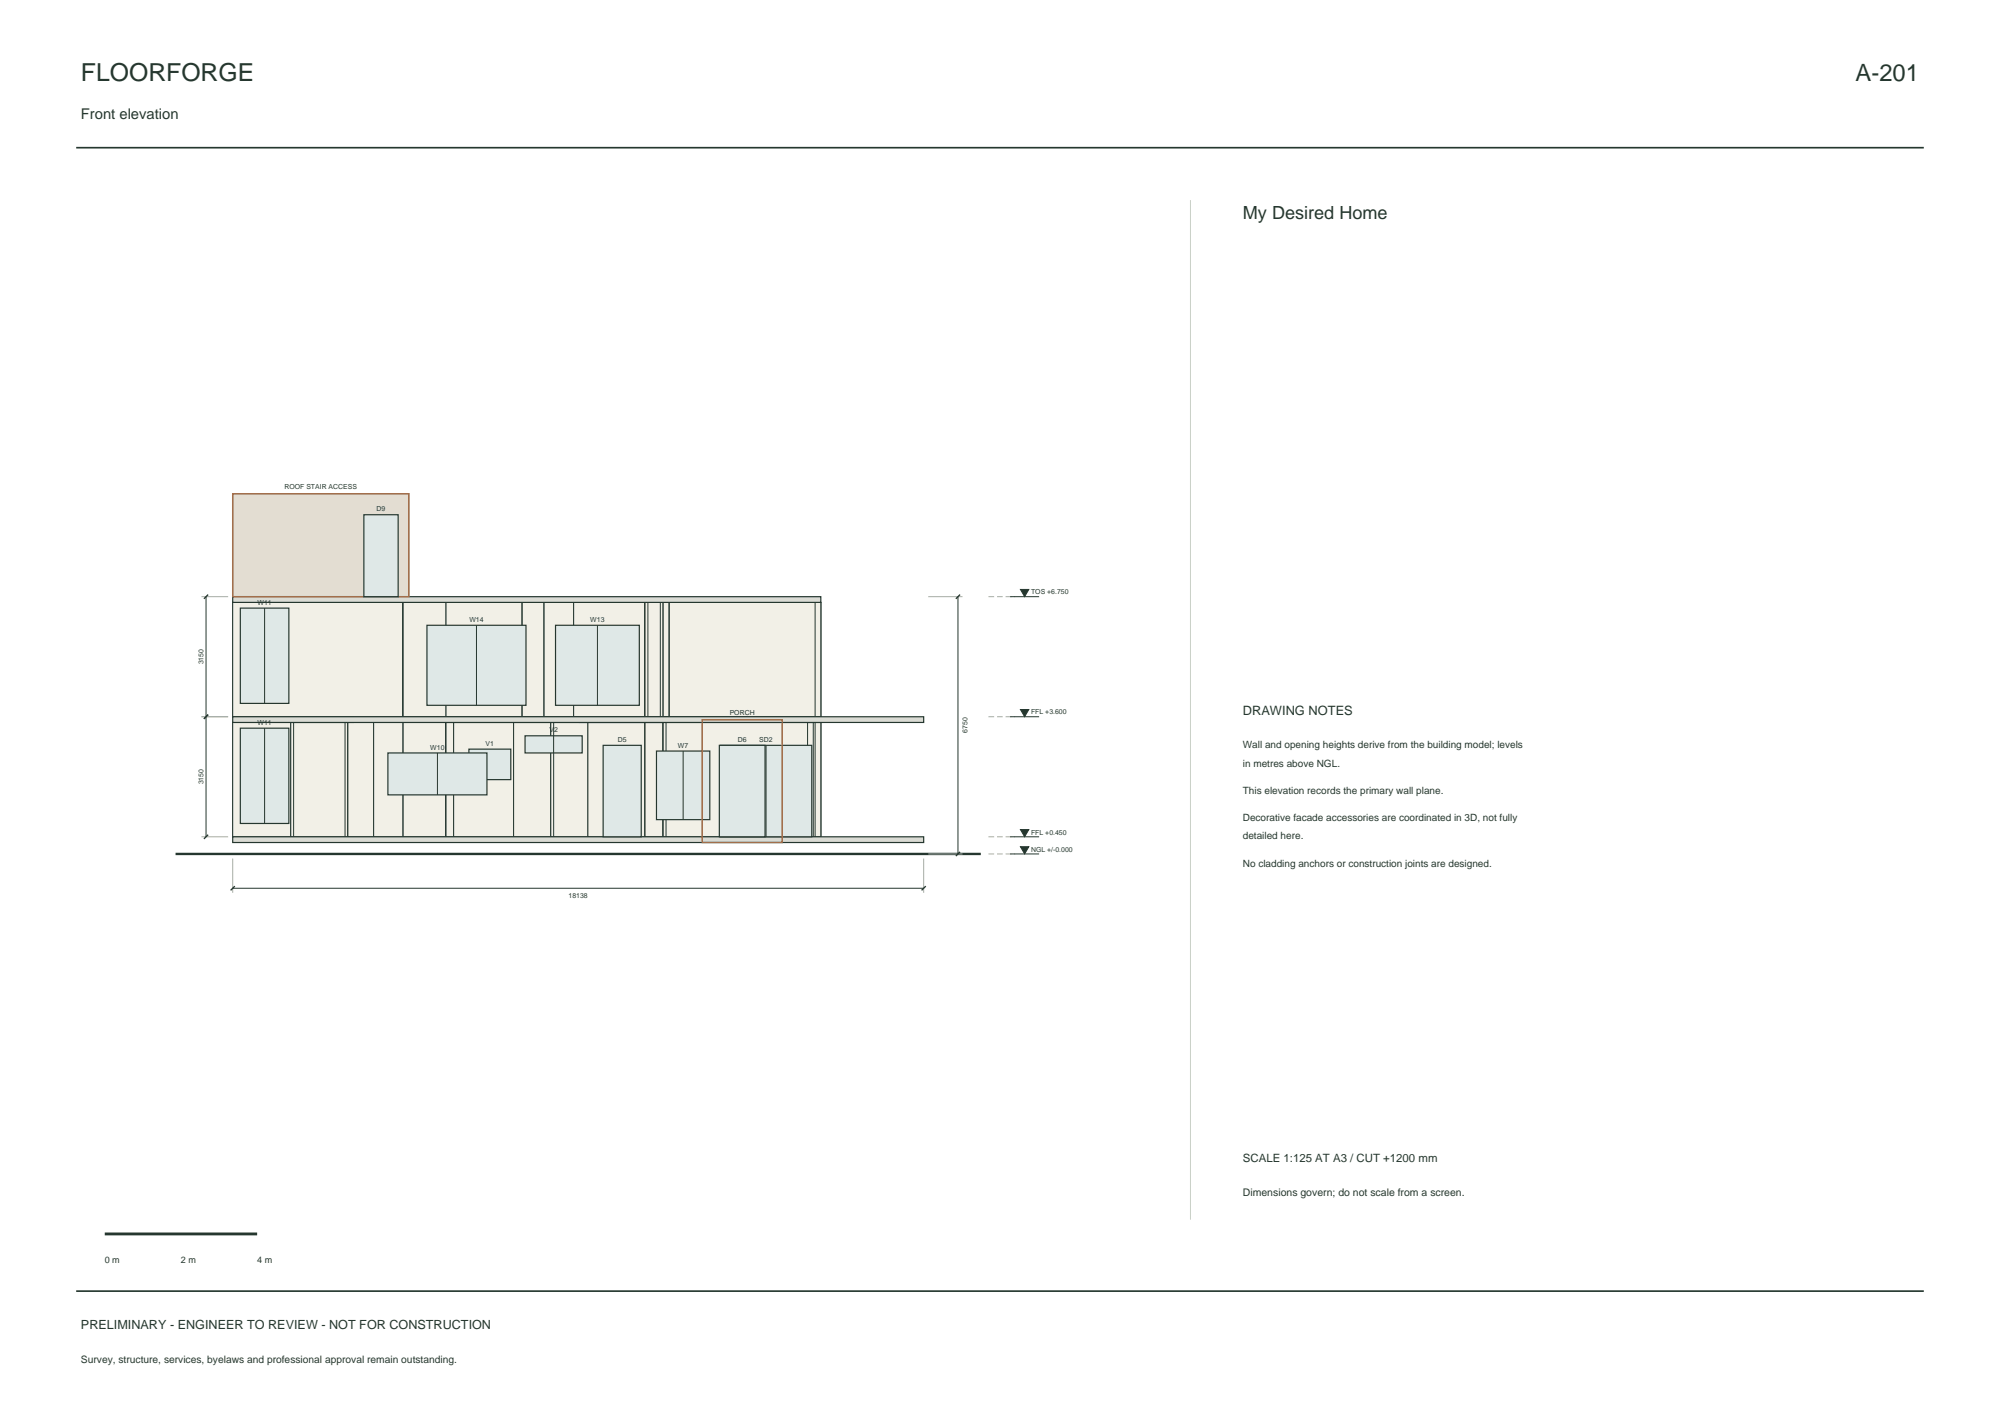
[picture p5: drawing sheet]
<svg xmlns="http://www.w3.org/2000/svg" width="420mm" height="297mm" viewBox="0 0 420 297" stroke-linecap="round" stroke-linejoin="round" font-family="sans-serif">
<path d="M16 31h388M16 271h388" fill="none" stroke="#25372f" stroke-width=".35"/>
<g fill="#f2f0e7" stroke="#25372f" stroke-width=".21">
<path d="M48.9 151.6h1.2v24h-1.2z" fill-rule="evenodd"/>
<path d="M48.9 151.6h14v24h-14z" fill-rule="evenodd"/>
<path d="M61.7 151.6h12v24h-12z" fill-rule="evenodd"/>
<path d="M72.5 151.6h1.8v24h-1.8z" fill-rule="evenodd"/>
<path d="M48.9 151.6h1.2v24h-1.2z" fill-rule="evenodd"/>
<path d="M48.9 151.6h37v24h-37z" fill-rule="evenodd"/>
<path d="M48.9 151.6h30.2v24h-30.2z" fill-rule="evenodd"/>
<path d="M77.9 151.6h1.8v24h-1.8z" fill-rule="evenodd"/>
<path d="M61.1 151.6h1.2v24h-1.2z" fill-rule="evenodd"/>
<path d="M61.1 151.6h13.2v24h-13.2z" fill-rule="evenodd"/>
<path d="M61.1 151.6h1.8v24h-1.8z" fill-rule="evenodd"/>
<path d="M61.7 151.6h12v24h-12z" fill-rule="evenodd"/>
<path d="M72.5 151.6h1.8v24h-1.8z" fill-rule="evenodd"/>
<path d="M73.1 151.6h1.2v24h-1.2z" fill-rule="evenodd"/>
<path d="M73.1 151.6h36v24h-36z" fill-rule="evenodd"/>
<path d="M73.1 151.6h1.2v24h-1.2z" fill-rule="evenodd"/>
<path d="M73.1 151.6h1.2v24h-1.2z" fill-rule="evenodd"/>
<path d="M73.1 151.6h1.2v24h-1.2z" fill-rule="evenodd"/>
<path d="M73.1 151.6h12.8v24h-12.8z" fill-rule="evenodd"/>
<path d="M78.5 151.6h1.2v24h-1.2z" fill-rule="evenodd"/>
<path d="M78.5 151.6h16.4v24h-16.4z" fill-rule="evenodd"/>
<path d="M78.5 151.6h1.2v24h-1.2z" fill-rule="evenodd"/>
<path d="M78.5 151.6h1.2v24h-1.2z" fill-rule="evenodd"/>
<path d="M78.5 151.6h18v24h-18z" fill-rule="evenodd"/>
<path d="M84.7 151.6h1.2v24h-1.2z" fill-rule="evenodd"/>
<path d="M84.7 151.6h24.4v24h-24.4z" fill-rule="evenodd"/>
<path d="M84.7 151.6h10.2v24h-10.2z" fill-rule="evenodd"/>
<path d="M93.7 151.6h1.2v24h-1.2z" fill-rule="evenodd"/>
<path d="M93.7 151.6h1.2v24h-1.2z" fill-rule="evenodd"/>
<path d="M93.7 151.6h1.2v24h-1.2z" fill-rule="evenodd"/>
<path d="M93.7 151.6h1.2v24h-1.2z" fill-rule="evenodd"/>
<path d="M93.7 151.6h1.8v24h-1.8z" fill-rule="evenodd"/>
<path d="M94.3 151.6h16v24h-16z" fill-rule="evenodd"/>
<path d="M109.1 151.6h7.2v24h-7.2z" fill-rule="evenodd"/>
<path d="M115.1 151.6h1.8v24h-1.8z" fill-rule="evenodd"/>
<path d="M93.7 151.6h2.8v24h-2.8z" fill-rule="evenodd"/>
<path d="M95.3 151.6h1.2v24h-1.2z" fill-rule="evenodd"/>
<path d="M95.3 151.6h15v24h-15z" fill-rule="evenodd"/>
<path d="M109.1 151.6h7.2v24h-7.2z" fill-rule="evenodd"/>
<path d="M115.1 151.6h1.8v24h-1.8z" fill-rule="evenodd"/>
<path d="M95.3 151.6h1.2v24h-1.2z" fill-rule="evenodd"/>
<path d="M95.3 151.6h21.6v24h-21.6z" fill-rule="evenodd"/>
<path d="M95.3 151.6h1.2v24h-1.2z" fill-rule="evenodd"/>
<path d="M95.3 151.6h21.6v24h-21.6z" fill-rule="evenodd"/>
<path d="M107.9 151.6h1.2v24h-1.2z" fill-rule="evenodd"/>
<path d="M107.9 151.6h16.8v24h-16.8z" fill-rule="evenodd"/>
<path d="M107.9 151.6h1.2v24h-1.2z" fill-rule="evenodd"/>
<path d="M107.9 151.6h16.8v24h-16.8z" fill-rule="evenodd"/>
<path d="M107.9 151.6h1.2v24h-1.2z" fill-rule="evenodd"/>
<path d="M107.9 151.6h28.8v24h-28.8z" fill-rule="evenodd"/>
<path d="M115.7 151.6h1.2v24h-1.2z" fill-rule="evenodd"/>
<path d="M115.7 151.6h1.2v24h-1.2z" fill-rule="evenodd"/>
<path d="M115.7 151.6h1.2v24h-1.2z" fill-rule="evenodd"/>
<path d="M115.7 151.6h24.8v24h-24.8z" fill-rule="evenodd"/>
<path d="M115.7 151.6h1.2v24h-1.2z" fill-rule="evenodd"/>
<path d="M115.7 151.6h1.2v24h-1.2z" fill-rule="evenodd"/>
<path d="M115.7 151.6h1.2v24h-1.2z" fill-rule="evenodd"/>
<path d="M115.7 151.6h1.2v24h-1.2z" fill-rule="evenodd"/>
<path d="M115.7 151.6h1.2v24h-1.2z" fill-rule="evenodd"/>
<path d="M115.7 151.6h1.8v24h-1.8z" fill-rule="evenodd"/>
<path d="M116.3 151.6h56.1v24h-56.1z" fill-rule="evenodd"/>
<path d="M123.5 151.6h1.2v24h-1.2z" fill-rule="evenodd"/>
<path d="M123.5 151.6h13.2v24h-13.2z" fill-rule="evenodd"/>
<path d="M135.5 151.6h1.2v24h-1.2z" fill-rule="evenodd"/>
<path d="M135.5 151.6h35.3v24h-35.3z" fill-rule="evenodd"/>
<path d="M135.5 151.6h1.2v24h-1.2z" fill-rule="evenodd"/>
<path d="M135.5 151.6h5v24h-5z" fill-rule="evenodd"/>
<path d="M139.3 151.6h1.2v24h-1.2z" fill-rule="evenodd"/>
<path d="M139.3 151.6h1.2v24h-1.2z" fill-rule="evenodd"/>
<path d="M139.3 151.6h1.2v24h-1.2z" fill-rule="evenodd"/>
<path d="M139.3 151.6h1.8v24h-1.8z" fill-rule="evenodd"/>
<path d="M139.9 151.6h30.9v24h-30.9z" fill-rule="evenodd"/>
<path d="M139.3 151.6h1.8v24h-1.8z" fill-rule="evenodd"/>
<path d="M139.9 151.6h32.5v24h-32.5z" fill-rule="evenodd"/>
<path d="M169.6 151.6h1.2v24h-1.2z" fill-rule="evenodd"/>
<path d="M171.2 151.6h1.2v24h-1.2z" fill-rule="evenodd"/>
<path d="M48.9 126.4h1.2v24h-1.2z" fill-rule="evenodd"/>
<path d="M48.9 126.4h26v24h-26z" fill-rule="evenodd"/>
<path d="M73.7 126.4h11.6v24h-11.6z" fill-rule="evenodd"/>
<path d="M84.1 126.4h1.8v24h-1.8z" fill-rule="evenodd"/>
<path d="M48.9 126.4h1.2v24h-1.2z" fill-rule="evenodd"/>
<path d="M48.9 126.4h37v24h-37z" fill-rule="evenodd"/>
<path d="M48.9 126.4h45.4v24h-45.4z" fill-rule="evenodd"/>
<path d="M93.1 126.4h1.8v24h-1.8z" fill-rule="evenodd"/>
<path d="M84.7 126.4h1.2v24h-1.2z" fill-rule="evenodd"/>
<path d="M84.7 126.4h1.2v24h-1.2z" fill-rule="evenodd"/>
<path d="M84.7 126.4h30.8v24h-30.8z" fill-rule="evenodd"/>
<path d="M84.7 126.4h1.2v24h-1.2z" fill-rule="evenodd"/>
<path d="M84.7 126.4h1.2v24h-1.2z" fill-rule="evenodd"/>
<path d="M84.7 126.4h30.8v24h-30.8z" fill-rule="evenodd"/>
<path d="M84.7 126.4h10.2v24h-10.2z" fill-rule="evenodd"/>
<path d="M93.7 126.4h1.2v24h-1.2z" fill-rule="evenodd"/>
<path d="M93.7 126.4h17.2v24h-17.2z" fill-rule="evenodd"/>
<path d="M134.9 126.4h1.8v24h-1.8z" fill-rule="evenodd"/>
<path d="M109.7 126.4h1.2v24h-1.2z" fill-rule="evenodd"/>
<path d="M109.7 126.4h1.2v24h-1.2z" fill-rule="evenodd"/>
<path d="M109.7 126.4h12v24h-12z" fill-rule="evenodd"/>
<path d="M109.7 126.4h12v24h-12z" fill-rule="evenodd"/>
<path d="M114.3 126.4h1.2v24h-1.2z" fill-rule="evenodd"/>
<path d="M114.3 126.4h22.4v24h-22.4z" fill-rule="evenodd"/>
<path d="M114.3 126.4h22.4v24h-22.4z" fill-rule="evenodd"/>
<path d="M120.5 126.4h1.2v24h-1.2z" fill-rule="evenodd"/>
<path d="M120.5 126.4h1.2v24h-1.2z" fill-rule="evenodd"/>
<path d="M120.5 126.4h20.6v24h-20.6z" fill-rule="evenodd"/>
<path d="M139.9 126.4h32.5v24h-32.5z" fill-rule="evenodd"/>
<path d="M120.5 126.4h1.2v24h-1.2z" fill-rule="evenodd"/>
<path d="M120.5 126.4h51.9v24h-51.9z" fill-rule="evenodd"/>
<path d="M135.5 126.4h1.2v24h-1.2z" fill-rule="evenodd"/>
<path d="M135.5 126.4h1.2v24h-1.2z" fill-rule="evenodd"/>
<path d="M135.5 126.4h1.2v24h-1.2z" fill-rule="evenodd"/>
<path d="M135.5 126.4h1.2v24h-1.2z" fill-rule="evenodd"/>
<path d="M135.5 126.4h1.8v24h-1.8z" fill-rule="evenodd"/>
<path d="M136.1 126.4h3.8v24h-3.8z" fill-rule="evenodd"/>
<path d="M138.7 126.4h1.8v24h-1.8z" fill-rule="evenodd"/>
<path d="M139.3 126.4h1.2v24h-1.2z" fill-rule="evenodd"/>
<path d="M139.3 126.4h1.2v24h-1.2z" fill-rule="evenodd"/>
<path d="M139.3 126.4h1.2v24h-1.2z" fill-rule="evenodd"/>
<path d="M171.2 126.4h1.2v24h-1.2z" fill-rule="evenodd"/>
<path d="M84.7 105.2h1.2v20h-1.2z" fill-rule="evenodd"/>
<path d="M49.5 105.2h35.8v20h-35.8z" fill-rule="evenodd"/>
<path d="M48.9 105.2h1.2v20h-1.2z" fill-rule="evenodd"/>
<path d="M49.5 105.2h35.8v20h-35.8z" fill-rule="evenodd"/>
</g>
<g fill="#dadbd4" stroke="#25372f" stroke-width=".25">
<path d="M48.9 175.6h145.1v1.2h-145.1z" fill-rule="evenodd"/>
<path d="M61.1 150.4h13.2v1.2h-13.2z" fill-rule="evenodd"/>
<path d="M169.6 150.4h1.2v1.2h-1.2z" fill-rule="evenodd"/>
<path d="M121.7 150.4h17.6v1.2h-17.6z" fill-rule="evenodd"/>
<path d="M93.7 150.4h78.7v1.2h-78.7z" fill-rule="evenodd"/>
<path d="M48.9 150.4h145.1v1.2h-145.1z" fill-rule="evenodd"/>
<path d="M48.9 125.2h123.5v1.2h-123.5z" fill-rule="evenodd"/>
</g>
<path d="M36.9 179.2h169.1" fill="none" stroke="#25372f" stroke-width=".5"/>
<path d="M48.9 103.6h37v21.6h-37z" fill-rule="evenodd" fill="#e3ddd2" stroke="#9e653f" stroke-width=".3"/>
<path d="M151.3 156.4h19.2v19.2h-19.2z" fill-rule="evenodd" fill="#dfe8e7" stroke="#25372f" stroke-width=".25"/>
<path d="M160.9 156.4v19.2" fill="none" stroke="#25372f" stroke-width=".21"/>
<g fill="#dfe8e7" stroke="#25372f" stroke-width=".25">
<path d="M98.5 157.2h8.8v6.4h-8.8z" fill-rule="evenodd"/>
<path d="M126.7 156.4h8v19.2h-8z" fill-rule="evenodd"/>
<path d="M110.3 154.4h12v3.6h-12z" fill-rule="evenodd"/>
</g>
<path d="M116.3 154.4v3.6" fill="none" stroke="#25372f" stroke-width=".21"/>
<path d="M137.9 157.6h11.2v14.4h-11.2z" fill-rule="evenodd" fill="#dfe8e7" stroke="#25372f" stroke-width=".25"/>
<path d="M143.5 157.6v14.4" fill="none" stroke="#25372f" stroke-width=".21"/>
<g fill="#dfe8e7" stroke="#25372f" stroke-width=".25">
<path d="M151.1 156.4h9.6v19.2h-9.6z" fill-rule="evenodd"/>
<path d="M81.5 158h20.8v8.8h-20.8z" fill-rule="evenodd"/>
</g>
<path d="M91.9 158v8.8" fill="none" stroke="#25372f" stroke-width=".21"/>
<path d="M50.5 152.8h10.2v20h-10.2z" fill-rule="evenodd" fill="#dfe8e7" stroke="#25372f" stroke-width=".25"/>
<path d="M55.6 152.8v20" fill="none" stroke="#25372f" stroke-width=".21"/>
<path d="M116.7 131.2h17.6v16.8h-17.6z" fill-rule="evenodd" fill="#dfe8e7" stroke="#25372f" stroke-width=".25"/>
<path d="M125.5 131.2v16.8" fill="none" stroke="#25372f" stroke-width=".21"/>
<path d="M89.7 131.2h20.8v16.8h-20.8z" fill-rule="evenodd" fill="#dfe8e7" stroke="#25372f" stroke-width=".25"/>
<path d="M100.1 131.2v16.8" fill="none" stroke="#25372f" stroke-width=".21"/>
<path d="M50.5 127.6h10.2v20h-10.2z" fill-rule="evenodd" fill="#dfe8e7" stroke="#25372f" stroke-width=".25"/>
<path d="M55.6 127.6v20" fill="none" stroke="#25372f" stroke-width=".21"/>
<path d="M76.4 108h7.2v17.2h-7.2z" fill-rule="evenodd" fill="#dfe8e7" stroke="#25372f" stroke-width=".25"/>
<path d="M147.5 151.1h16.8v25.7h-16.8z" fill="none" stroke="#9e653f" stroke-width=".3"/>
<path d="M42.3 125.2h5.6M194.9 125.2h7.2M42.3 150.4h5.6M42.3 175.6h5.6M194.9 179.2h7.2M48.9 180.2v7.2M194 180.2v7.2" fill="none" stroke="#a8afa4" stroke-width=".21"/>
<path d="M43.3 125.2v50.4M201.2 125.2v54M212.1 125.2h6.1M212.1 150.4h6.1M212.1 179.2h6.1M212.1 175.6h6.1M48.9 186.4h145.1" fill="none" stroke="#25372f" stroke-width=".21"/>
<path d="M43.7 124.8l-.9 .9M201.6 124.8l-.9 .9M43.7 150l-.9 .9M43.7 175.2l-.9 .9M201.6 178.8l-.9 .9M49.3 186l-.9 .9M194.4 186l-.9 .9" fill="none" stroke="#25372f" stroke-width=".28"/>
<path d="M207.6 125.2h5.6M207.6 150.4h5.6M207.6 179.2h5.6M207.6 175.6h5.6" fill="none" stroke="#a8afa4" stroke-width=".21" stroke-dasharray="1.2 .6" stroke-linecap="butt"/>
<g fill="#25372f" stroke="#25372f" stroke-width=".21">
<path d="M214.3 177.7h1.8l-.9 1.5z"/>
<path d="M214.3 174.1h1.8l-.9 1.5z"/>
<path d="M214.3 148.9h1.8l-.9 1.5z"/>
<path d="M214.3 123.7h1.8l-.9 1.5z"/>
</g>
<path d="M250 42v214" fill="none" stroke="#c9d0c7" stroke-width=".21"/>
<path d="M22 259h32" fill="none" stroke="#25372f" stroke-width=".6"/>
<text font-size="5.2" fill="#25372f" x="17" y="17">FLOORFORGE</text>
<text font-size="5" fill="#25372f" x="389.7" y="17">A-201</text>
<text font-size="3.8" fill="#25372f" x="261" y="46">My Desired Home</text>
<text font-size="3.1" fill="#25372f" x="17" y="25">Front elevation</text>
<text font-size="2.7" fill="#25372f" x="261" y="150">DRAWING NOTES</text>
<text font-size="2.6" fill="#25372f" x="17" y="279">PRELIMINARY - ENGINEER TO REVIEW - NOT FOR CONSTRUCTION</text>
<text font-size="2.4" fill="#25372f" x="261" y="244">SCALE 1:125 AT A3 / CUT +1200 mm</text>
<text font-size="2.2" fill="#25372f" x="261" y="251">Dimensions govern; do not scale from a screen.</text>
<g font-size="2.1" fill="#25372f">
<text x="261" y="157">Wall and opening heights derive from the building model; levels</text>
<text x="261" y="160.9">in metres above NGL.</text>
<text x="261" y="166.6">This elevation records the primary wall plane.</text>
<text x="261" y="172.3">Decorative facade accessories are coordinated in 3D, not fully</text>
<text x="261" y="176.2">detailed here.</text>
<text x="261" y="181.9">No cladding anchors or construction joints are designed.</text>
<text x="17" y="286">Survey, structure, services, byelaws and professional approval remain outstanding.</text>
</g>
<g font-size="1.9" fill="#25372f">
<text x="22" y="265">0 m</text>
<text x="38" y="265">2 m</text>
<text x="54" y="265">4 m</text>
</g>
<g font-size="1.4" fill="#25372f">
<text x="59.8" y="102.6">ROOF STAIR ACCESS</text>
<text x="79.1" y="107.3">D9</text>
<text x="216.5" y="124.8">TOS +6.750</text>
<text x="54.1" y="126.9">W11</text>
<text x="98.6" y="130.5">W14</text>
<text x="124" y="130.5">W13</text>
<text x="42.7" y="139.5" transform="rotate(-90 42.7 139.5)">3150</text>
<text x="216.5" y="150">FFL +3.600</text>
<text x="54.1" y="152.1">W11</text>
<text x="115.4" y="153.7">V2</text>
<text x="129.7" y="155.7">D5</text>
<text x="153.2" y="150">PORCH</text>
<text x="154.9" y="155.7">D6</text>
<text x="159.5" y="155.7">SD2</text>
<text x="203.2" y="153.9" transform="rotate(-90 203.2 153.9)">6750</text>
<text x="90.4" y="157.3">W10</text>
<text x="102" y="156.5">V1</text>
<text x="142.4" y="156.9">W7</text>
<text x="42.7" y="164.7" transform="rotate(-90 42.7 164.7)">3150</text>
<text x="216.5" y="178.8">NGL +/-0.000</text>
<text x="216.5" y="175.2">FFL +0.450</text>
<text x="119.4" y="188.4">18138</text>
</g>
</svg>
